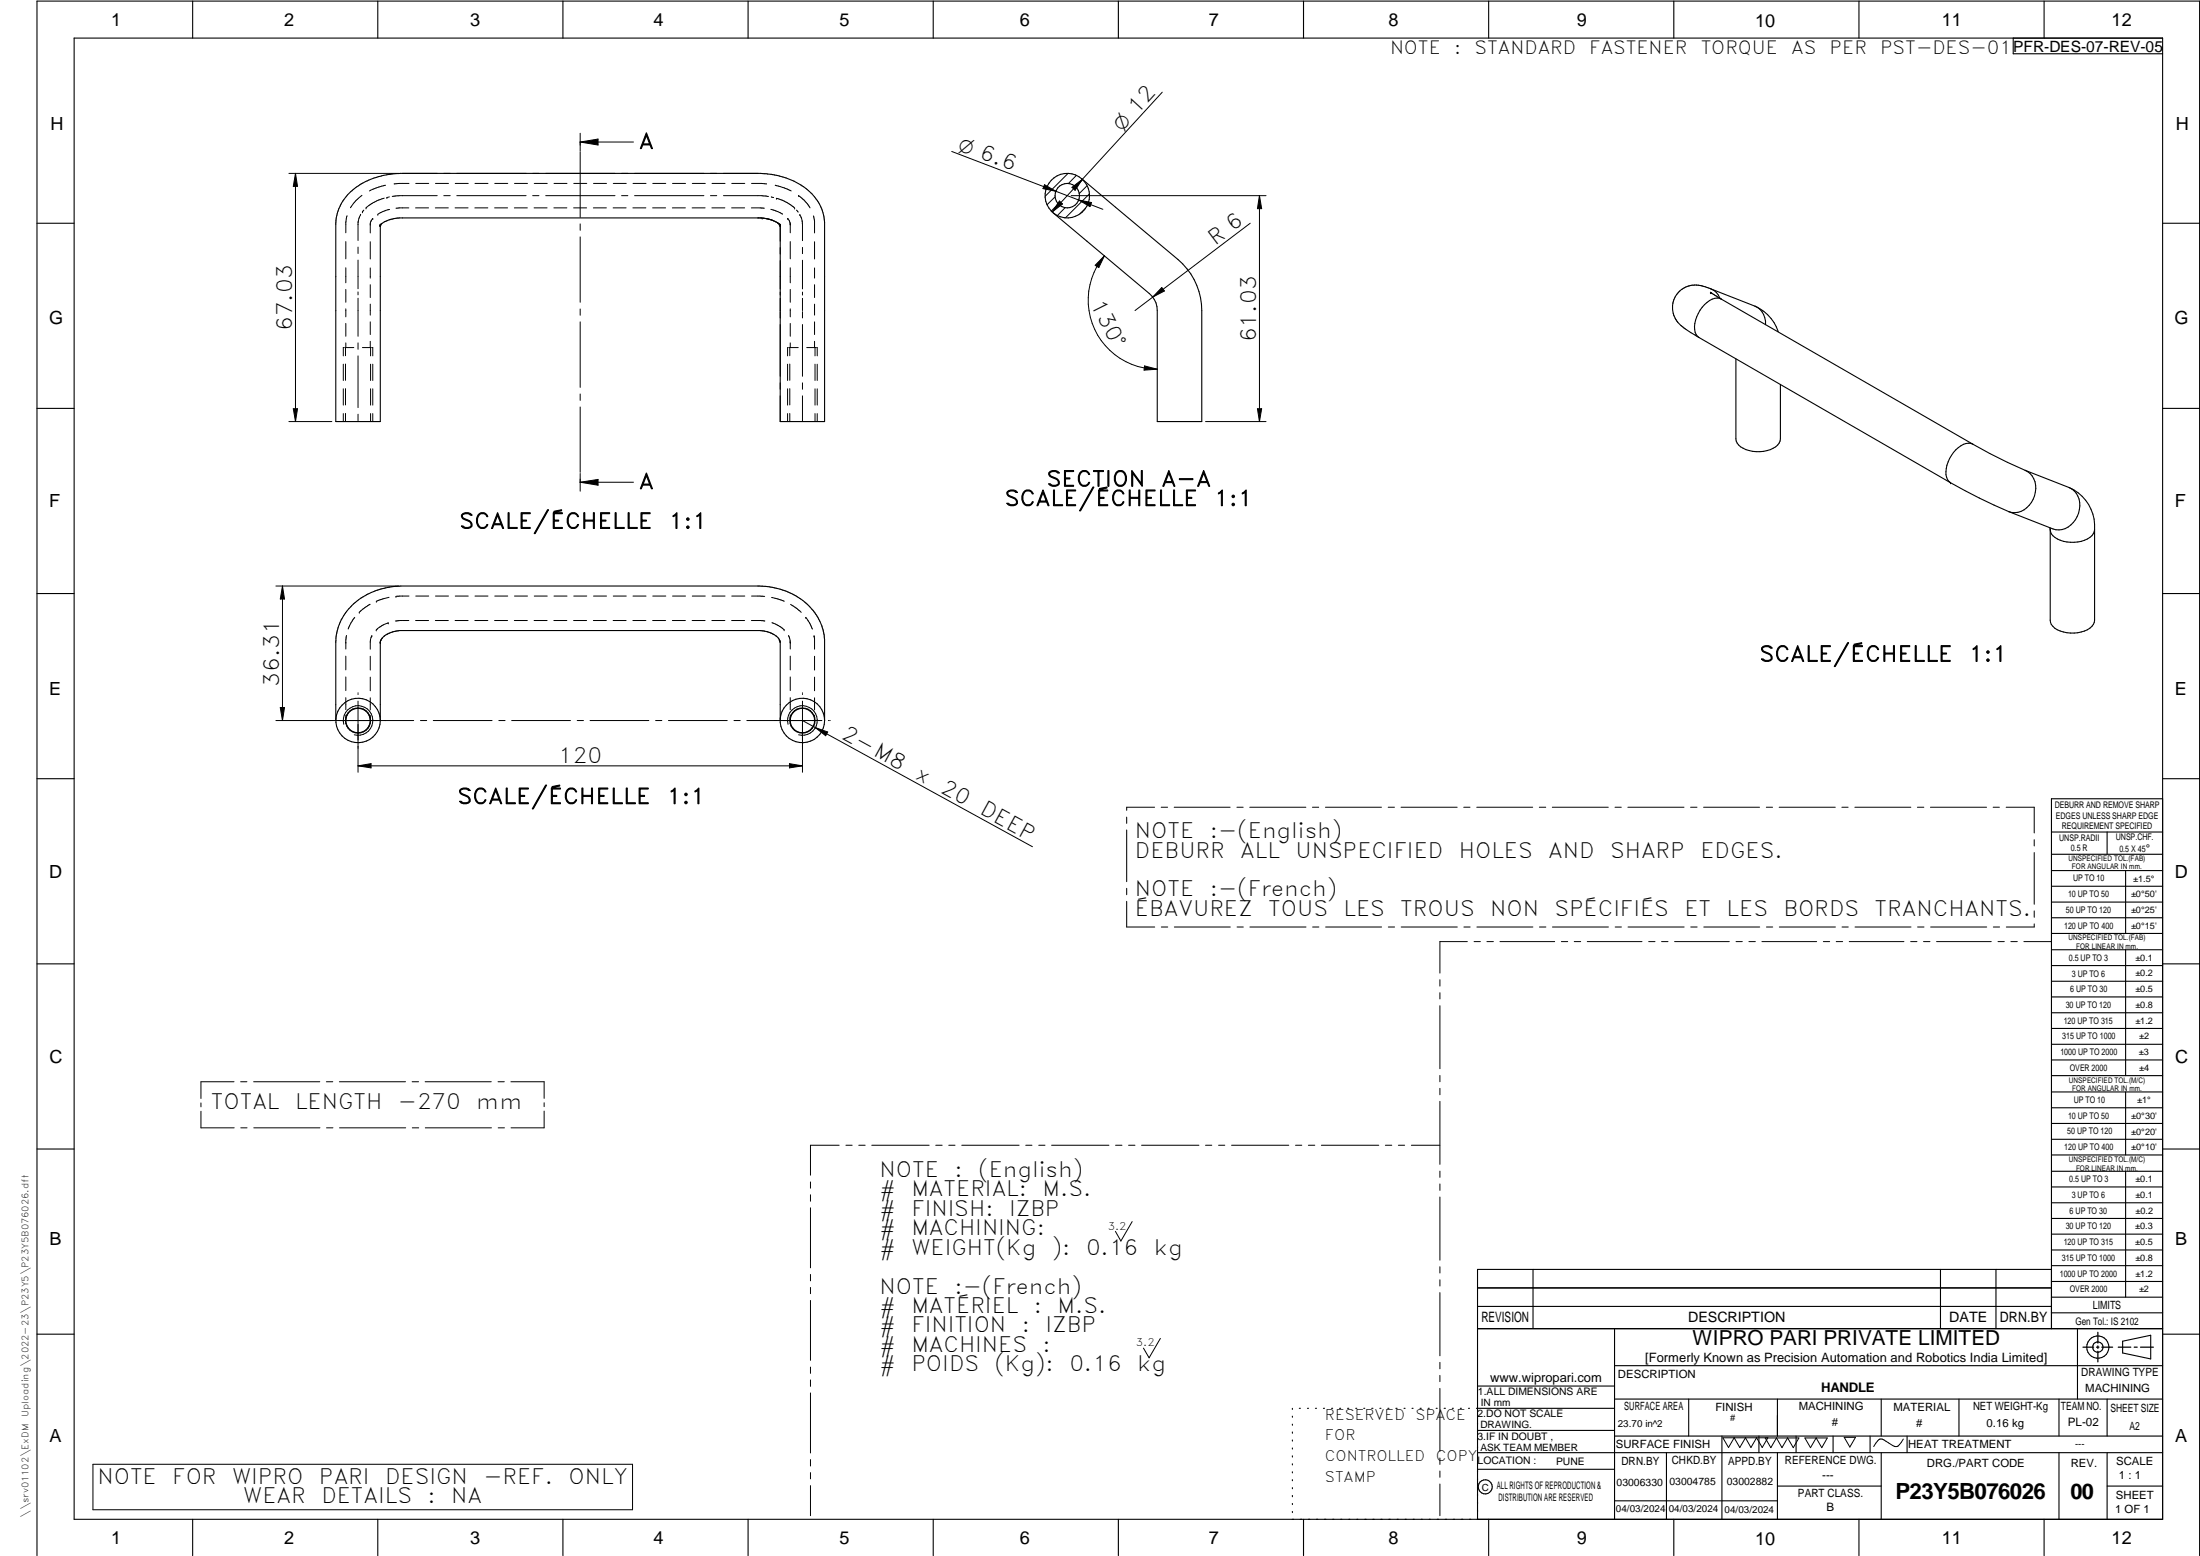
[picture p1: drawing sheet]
<svg xmlns="http://www.w3.org/2000/svg" width="594mm" height="420mm" viewBox="0 0 594 420" stroke-linecap="round" stroke-linejoin="round" font-family="sans-serif">
<g fill="none" stroke="#000" stroke-width=".3">
<path d="M20 10.3h564v400h-564zM52 .3v10M102 .3v10M152 .3v10M202 .3v10M252 .3v10M302 .3v10M352 .3v10M402 .3v10M452 .3v10M502 .3v10M543.6 10.3v4.2h40.4"/>
<path d="M552 .3v10M292.1 48.2l26 21.9a18.1 18.1 0 0 1 6.4 13.8v29.9h-12v-29.9a5.7 5.7 0 0 0-2.2-4.7l-26-21.8M10 60.3h10M102.6 60.9h.1M102.7 60.8h.1M102.7 60.7h.1M102.9 60.6h.1M210.5 60.6h.1M210.5 60.6l-.8-.6a10.9 10.9 0 0 0-5-1.2h-96a8.5 8.5 0 0 0-5.9 1.9M210.6 60.7h.1M210.7 60.8v53h12v-53.3a13.3 13.3 0 0 0-8.8-11.8 23.5 23.5 0 0 0-9.2-1.9h-96a19.1 19.1 0 0 0-16.1 7.4 11.9 11.9 0 0 0-1.9 6v53.6h12v-53M210.7 60.8h.1"/>
<path d="M210.7 60.9h.1M461.9 78.9h.1M462 79h.1M462 78l11.9 4.7M462 78a4.1 4.1 0 0 1 2.4 2.5M462 79l2.8 1.8M462 78l-2.3-.8a6.2 6.2 0 0 0-7.6 3.5 6.2 6.2 0 0 0 2.7 7.9l4 2.5M584 60.3h10M458.8 91.1l67.9 39.2M464.8 80.8a3.8 3.8 0 0 0-4.5 1.5 7.9 7.9 0 0 0-2.3 8l.8 .8M464.8 80.8l67.9 39.1M468.8 96.9v21.6a3.6 3.6 0 0 0 2.7 2.9 8.7 8.7 0 0 0 8.6-1.3l.6-1 .1-.6v-14.7"/>
<path d="M473.9 82.7a11.5 11.5 0 0 1 6.3 6.8M473.9 82.7a4.8 4.8 0 0 1 2.9 5M10 110.3h10M532.7 119.9a4 4 0 0 0-4.6 1.6 8.7 8.7 0 0 0-2.5 7.4l.3 .6 .8 .8M532.7 119.9l4.6 2.6 9.6 4.5M584 110.3h10M526.7 130.3h.1M526.7 130.3a152.1 152.1 0 0 0 15.8 7.9M546.9 127l11.9 4.7M546.9 127a5.6 5.6 0 0 1 2.1 7.8 5.5 5.5 0 0 1-6.5 3.4M558.8 131.7a11.4 11.4 0 0 1 6.8 11.3v24.5a3.9 3.9 0 0 1-3.6 3.1 8.4 8.4 0 0 1-7.7-1.5l-.4-.5-.3-1.1v-25M558.8 131.7a5.6 5.6 0 0 1 2.1 7.8 5.5 5.5 0 0 1-6.5 3.3l-11.9-4.6"/>
<path d="M204.8 158.2h-96.6l-2.6 .3a17 17 0 0 0-14.4 11.3l-.5 3.4v21.4M204.8 158.2l3 .3a17 17 0 0 1 14.4 11.4l.5 2.8v21.9M553.6 143a3.5 3.5 0 0 0 2.7 2.9 8.8 8.8 0 0 0 8.6-1.2l.6-1.1 .1-.6M565.6 143h.1M10 160.3h10M102.7 173.4h.1M102.7 173.3v.1M102.7 173.4v21.2M102.8 172.9l-.1 .3M102.9 172.7h.1M102.9 172.7l-.1 .2M102.9 172.7l.8-.9 1.4-.8 2.8-.7h97.4l3 .7 1.5 .9 .6 .8"/>
<path d="M210.4 172.7h.1M210.5 172.8l.1 .1M210.6 172.9h.1M210.6 173v.1M210.6 173.1v.1M210.6 173.2h.1M210.7 173.3v21.8a6 6 0 0 0 6.2 5.4 6 6 0 0 0 5.8-5.9M584 160.3h10M210.7 194.1a6 6 0 0 1 6.2-5.5 6 6 0 0 1 5.8 6M10 210.3h10M584 215.7h-30v143.1M584 210.3h10"/>
<path d="M554 224.7h30M554 230.7h30M554 235.1h30M554 239.3h30M569 224.7v6M574 235.1v17M554 243.6h30M554 247.8h30M554 252.1h30M554 256.5h30M574 256.5v33.9M10 260.3h10"/>
<path d="M554 260.7h30M554 265h30M554 269.2h30M554 273.5h30M554 277.7h30M584 260.3h10M554 282h30M554 286.2h30M554 290.4h30M554 294.9h30M554 299.1h30M574 294.9v17"/>
<path d="M10 310.3h10M554 303.4h30M554 307.6h30M554 311.9h30M554 316.3h30M574 316.3v34M584 310.3h10M554 320.5h30M554 324.8h30M554 329h30M554 333.2h30M554 337.5h30"/>
<path d="M399 358.8h185M399 352.8h155M399 347.8h155M414 342.8v16M436 358.8v51.5M524 342.8v16M539 342.8v16M554 341.8h30M554 346h30M554 350.3h30M554 354.5h30M554 342.8h-155v67.5"/>
<path d="M561 358.8v19M10 360.3h10M399 374.3h37M436 368.8h148M436 377.8h148M456 377.8v10M480 377.8v10M508 377.8v10M529 377.8v10M556 377.8v10M569 377.8v10M573.2 362.2l7.6-1.6v6.3l-7.6-1.6z"/>
<path d="M584 360.3h10M349 380.3v.3M349 382.4v.3M349 384.6v.3M349 386.7v.3M349 388.8v.3M349 391v.3M349 393.1v.3M349 395.3v.3M349 397.4v.3M349 399.5v.3M350.9 380.3h.2"/>
<path d="M353.1 380.3h.2M355.2 380.3h.3M357.4 380.3h.3M359.6 380.3h.3M361.7 380.3h.3M363.9 380.3h.3M366.1 380.3h.3M368.3 380.3h.2M370.4 380.3h.3M372.6 380.3h.3M374.8 380.3h.3M376.9 380.3h.4"/>
<path d="M379.1 380.3h.3M381.3 380.3h.3M383.4 380.3h.4M385.6 380.3h.3M387.8 380.3h.3M390 380.3h.3M392.2 380.3h.3M394.3 380.3h.3M396.5 380.3h.3M398.7 380.3h37.3M399 386.2h37M399 396.7h37"/>
<path d="M436 387.8h148M450 392.3v18M465 387.8v22.5M475 387.8v4.5M480 392.3v18M485 387.8v4.5M495 387.8v4.5M505 387.8v4.5M508 392.3v18M515 387.8v4.5M556 392.3v18M569 392.3v18"/>
<path d="M584 392.3h-185M52 410.3v9.7M102 410.3v9.7M152 410.3v9.7M202 410.3v9.7M252 410.3v9.7M302 410.3v9.7M349 401.7v.3M349 403.8v.4M349 406v.3M349 408.1v.3M352 410.3v9.7"/>
<path d="M402 410.3v9.7M436 405.3h44M452 410.3v9.7M480 401.3h28M502 410.3v9.7M552 410.3v9.7M569 401.3h15M10 420v-419.7h584v419.7"/>
<circle cx="288.2" cy="52.8" r="3.3"/>
<circle cx="288.2" cy="52.8" r="6"/>
<circle cx="96.7" cy="194.6" r="3.4"/>
<circle cx="96.7" cy="194.6" r="3.3"/>
<circle cx="96.7" cy="194.5" r="6"/>
<circle cx="216.7" cy="194.6" r="3.3"/>
<circle cx="216.7" cy="194.5" r="3.4"/>
<circle cx="566.5" cy="363.8" r="2.99"/>
<circle cx="566.5" cy="363.7" r="1.41"/>
<circle cx="401.1" cy="401.5" r="1.9"/>
</g>
<path d="M566.5 359.7v3M562.5 363.8h2.9M566.1 363.8h.7M566.5 363.4v.7M566.5 364.9v2.8M567.6 363.8h2.9M572 363.8h3.4M576.3 363.8h.8M578 363.8h3.5" fill="none" stroke="#000" stroke-width=".34"/>
<g fill="none" stroke="#000" stroke-width=".27">
<path d="M156.7 36v4.8M156.7 38.4h14.4M156.7 38.4l4.8-.9v1.7zM313.9 24.9l-21.6 23.5M78 46.8h29.6M79.8 46.8v67M79.8 46.8l.5 3.5h-1.1zM93.7 58.3l-.3 1.8v2.8M97.4 57.9l-.5 1-.2 1.7M97.7 52.7l-1.7 1.6-1.3 1.8M97.9 57.2h.1M98.2 56.7l-.3 .5"/>
<path d="M98.8 56.1h.1M100.7 59h.1M100.7 59l-.5 .7-.2 .8M102 57.9h.1M103.8 53.5a12.9 12.9 0 0 0-5 2.6M104.1 50l-2.5 .8-1.8 .8M104.5 53.3h.1M105.1 53.2l-.6 .1M105.2 56.6l-1.8 .5-1.3 .7M108.7 46.8h9.4M110.4 56.1l-3.5 .1M110.4 49.5l-4 .2"/>
<path d="M112.2 56.1h3.5M112.3 49.5h3.5M117.6 56.1h3.5M117.6 49.5h3.5M118.1 52.8h-10.2l-2 .2M119.8 46.8h1.8M119.8 52.8h1.8M122.9 56.1h3.5M122.9 49.5h3.5M123.4 46.8h18.7M123.4 52.8h18.7M128.2 56.1h3.5"/>
<path d="M128.3 49.5h3.5M133.6 56.1h3.5M133.6 49.5h3.5M138.9 56.1h3.5M138.9 49.5h3.5M143.8 46.8h1.7M143.8 52.8h1.7M144.2 56.1h3.5M144.3 49.5h3.5M147.4 46.8h18.7M147.4 52.8h18.7M149.6 56.1h3.5"/>
<path d="M149.6 49.5h3.5M154.9 56.1h3.5M154.9 49.5h3.5M156.7 41v17.7M160.2 56.1h3.5M160.3 49.5h3.5M165.6 56.1h3.5M165.6 49.5h3.5M167.8 46.8h1.7M167.8 52.8h1.7M170.9 56.1h3.5M170.9 49.5h3.5"/>
<path d="M171.4 46.8h18.7M171.4 52.8h18.7M176.2 56.1h3.5M176.3 49.5h3.5M181.6 56.1h3.5M181.6 49.5h3.5M186.9 56.1h3.5M186.9 49.5h3.6M191.8 46.8h1.7M191.8 52.8h1.7M192.2 56.1h3.5M192.3 49.5h3.5"/>
<path d="M195.4 46.8h9.3M195.4 52.8h10.2l1.9 .2M197.6 56.1h3.5M197.6 49.5h3.5M202.9 56.1l3.5 .1M202.9 49.5l4.1 .2M204.6 58.8h.2M204.8 58.8l1 .1M205.8 58.9h.1M206.2 58.9l.2 .1M206.7 59l2.3 .6M208.1 56.5l2 .7 1.2 .6"/>
<path d="M208.3 53.2l.6 .1M209.3 59.8l.2 .1M209.3 50l2.5 .8 1.8 .8M209.7 53.6h.1M209.7 53.6a12.2 12.2 0 0 1 4.8 2.5M212.7 59h.1M212.7 59l.7 1.5M214.6 56.2h.1M215.1 56.7l.5 .6M215.6 52.8h.1M215.6 52.8l1.5 1.2 1.6 2.1M216 58h.1"/>
<path d="M216 58l.7 1.9v5.1M219.7 58.3l.3 1.5v3.1M257 40.9l28.1 10.7M282.1 49.9l3 1.7-3.5-.7zM284.9 53.1l-2.2 2.2M285.1 51.6l12.7 4.9M285.8 55.1l-1.9 1.9M286.1 54.3l.8 .8-2.8 2.1zM287.6 56l-2.1 2.2M288.4 46.9l-6.2 6.1M289.3 52.8h52.6M289.5 50.6l2.8-2.2-2 3z"/>
<path d="M290.7 47.4l-2.2 2.2M291.3 54l3.5 .7-.5 1.1zM292.3 48.4l-8.2 8.8M292.3 48.5l-1.9 1.9M293.2 56.2l-1.6 1.5M293.5 50.2l-2.1 2.1M294.2 52.4l-6.5 6.4M340.1 52.8l.6 3.5h-1.2zM340.1 52.8v61M93.4 65.2v4.7M93.4 72.3v4.1M93.4 78.1v3.5"/>
<path d="M96.7 60.5v4.4M96.7 66.7v1.8M96.7 70.2v7.8M96.7 78.8v.8M100 60.5v2.4M100 60.5h.1M100 65.3v4.6M100 72.3v2.8M100 76.9v3.4M102.6 60.9h.1M102.7 60.7h.1M102.7 60.8h.1"/>
<path d="M102.7 60.5h.1M102.7 60.6h.1M102.7 60.5v.1M156.7 60.5v1.7M156.7 64v17.6M209.8 60.1l.5 .4M210.4 60.5h.1M210.5 60.6h.1M210.6 60.6h.1M210.6 60.7h.1M210.7 70.4v7.6M210.7 60.8v4.3"/>
<path d="M210.7 60.7h.1M210.7 66.9v1.7M210.7 78.9v.8M210.7 60.5h.1M210.7 60.9h.1M210.7 60.8h.1M213.4 60.5v2.4M213.4 65.2v4.7M213.4 72.3v4.1M213.4 78.1v3.5M213.4 60.5h.1M216.7 70.3v7.7"/>
<path d="M216.7 66.8v1.7M216.7 78.9v.8M220 65.3v4.6M220 72.3v2.8M220 76.9v3.4M298.2 69.1a18.6 18.6 0 0 0-2.6 19.8 18.6 18.6 0 0 0 16.9 10.8M298.2 69.1l-1.5 3.2-1-.7zM313.7 77.6l.7 1-3.1 1.6zM337.6 60.3l-31.1 23.6M92.7 98.3v4.4M92.8 93.9l-.1 2.2M93.1 93.9h2.4"/>
<path d="M93.3 93.9v2.2M93.3 98.3v4.4M93.4 83.4v2.2M93.4 87.3v3.5M93.4 92.6v1.3M96.7 80.5v10.3M96.7 92.6v1.7M96.7 96.1v14M97.9 93.9h2.4M100 82.1v3M100 86.9v3.4M100 92.2v1.7"/>
<path d="M100.1 93.9v2.2M100.1 98.3v4.4M100.5 93.9l.2 2.2M100.7 98.3v4.4M156.7 83.4v1.7M156.7 86.9v17.7M210.7 80.6v3.3M210.7 84.2v1.7M210.7 87.6v14M212.7 98.3v4.4M212.8 93.9h-.1v2.2M213.1 93.9h2.5"/>
<path d="M213.3 93.9v2.2M213.3 98.3v4.4M213.4 83.4v2.2M213.4 87.3v3.5M213.4 92.6v1.3M216.7 80.6v3.3M216.7 84.2v1.7M216.7 87.6v14M217.8 93.9h2.5M220 82.1v3M220 86.9v3.4M220 92.2v1.7"/>
<path d="M220.1 93.9v2.2M220.1 98.3v4.4M220.5 93.9h.2v2.2M220.7 98.3v4.4M309.1 98.8l3.4 .9-3.6 .2zM78 113.8h11.6M79.2 110.4h1.1l-.5 3.4zM92.7 105v4.4M92.7 111.7v2.1M93.3 104.9v4.4M93.3 111.6v2.2M96.7 111.8v1.8"/>
<path d="M100.1 105v4.4M100.1 111.7v2.1M100.7 105v4.4M100.7 111.7v2.1M156.7 106.4v1.7M156.7 109.9v17.7M210.7 103.4v1.7M210.7 106.9v6.9M212.7 105v4.4M212.7 111.7v2.1M213.3 104.9v4.4M213.3 111.6v2.2"/>
<path d="M216.7 103.4v1.7M216.7 106.9v6.9M220.1 105v4.4M220.1 111.7v2.1M220.7 105v4.4M220.7 111.7v2.1M325.5 113.8h16.4M339.5 110.4h1.2l-.6 3.4zM156.7 130.2l4.8-.7v1.5zM156.7 127.8v4.8M156.7 130.2h14.4M74.5 158.2h33.1"/>
<path d="M76.3 158.2v36.4M76.3 158.2l.5 3.6h-1.1zM93.4 173.4v1.9M93.4 177.2v3.7M93.4 173.4h.1M93.5 171.6l-.1 1.8M95.8 166.7l-1 1.5-.8 1.6M97 165.3h.1M99.9 163.2l-2.9 2.1M100 177.2v3.7M100.4 171.7h.1M100.4 171.7l-.4 1.4v2.2"/>
<path d="M101.6 170.1h.1M101.6 162.3h.1M104.9 168.2a7.8 7.8 0 0 0-3.3 1.9M104.9 168.2h.1M105.1 161.3l-3.5 1M106.9 161h.1M110.4 167.6l-3.6 .1M110.4 161h-3.5M112.2 167.6h3.5M112.3 161h3.5M117.6 167.6h3.5M117.6 161h3.5"/>
<path d="M122.9 167.6h3.5M122.9 161h3.5M128.2 167.6h3.5M128.3 161h3.5M133.6 167.6h3.5M133.6 161h3.5M138.9 167.6h3.5M138.9 161h3.5M144.2 167.6h3.5M144.3 161h3.5M149.6 167.6h3.5M149.6 161h3.5"/>
<path d="M154.9 167.6h3.5M154.9 161h3.5M160.2 167.6h3.5M160.3 161h3.5M165.6 167.6h3.5M165.6 161h3.5M170.9 167.6h3.5M170.9 161h3.5M176.2 167.6h3.5M176.3 161h3.5M181.6 167.6h3.5M181.6 161h3.5"/>
<path d="M186.9 167.6h3.5M186.9 161h3.6M192.2 167.6h3.5M192.3 161h3.5M197.6 167.6h3.5M197.6 161h3.5M202.9 167.6l3.6 .1M202.9 161h3.6M208.4 161.3l3.4 1M208.4 168.1l1.9 .9 1.4 1.1M211.7 170.1h.1M212.9 171.6l.5 1.8"/>
<path d="M213.4 173.4h.1M213.4 173.4v1.9M213.4 177.2v3.7M213.5 163.2l2.9 2.2M217.6 166.7l1 1.5 .8 1.7M217.6 166.7h.1M219.8 171.7l.2 3.6M219.8 171.7h.1M220 177.2v3.7M74.5 194.6h37.2M75.7 191.1h1.1l-.5 3.5zM92.8 195.6a4 4 0 0 1 3.5-5 4 4 0 0 1 4.4 4.3 4 4 0 0 1-5 3.5"/>
<path d="M93.4 182.8v3.7M93.4 188.4v3.2M93.4 193.1v1.5M96.7 187.1v.1M96.7 187.5h.1M96.7 189.3v19.2M100 182.8v3.7M100 188.4v3.3M100 193.2v1.4M113.5 194.6h1.7M117 194.6h15.9M134.7 194.6h1.7"/>
<path d="M138.2 194.6h15.8M155.9 194.6h1.7M159.3 194.6h15.9M177 194.6h1.7M180.5 194.6h15.9M198.2 194.6h1.7M201.7 194.6h20.2M212.8 195.6a4 4 0 0 1 3.5-5 4 4 0 0 1 4.4 4.3 4 4 0 0 1-5.1 3.5M213.4 182.8v3.7M213.4 188.4v3.2M213.4 193.1v1.5M216.7 187.1v.1"/>
<path d="M216.7 187.5h.1M216.7 189.3v19.2M216.7 194.6l62.1 34M220 182.8v3.7M220 188.4v3.3M220 193.2v1.4M220.2 196.5l3.3 1.2-.5 1zM223.7 194.6h.1M224 194.6h.2M96.7 206.8l3.5-.6v1.1zM96.7 206.8h120M213.2 206.2l3.5 .6-3.5 .5z"/>
<path d="M311.8 218h-7.6v.8M313.6 218h1.7M317.1 218h15.1M334 218h1.7M337.5 218h15.1M354.4 218h1.7M357.9 218h15.1M374.9 218h1.6M378.3 218h15.2M395.3 218h1.7M398.8 218h15.1M415.7 218h1.7"/>
<path d="M419.2 218h15.1M436.1 218h1.7M439.6 218h15.1M456.5 218h1.8M460 218h15.1M477 218h1.7M480.4 218h15.2M497.4 218h1.7M500.9 218h15.1M517.8 218h1.7M521.3 218h15.1M538.2 218h1.7"/>
<path d="M541.7 218h7.6v6.9M304.2 220.6v1.7M304.2 224.1v14M304.2 239.9v1.7M549.3 226.7v1.7M549.3 230.2v14M304.2 243.4v6.9h7.6M313.6 250.3h1.7M317.1 250.3h15.1M334 250.3h1.7M337.5 250.3h15.2M354.5 250.3h1.6"/>
<path d="M358 250.3h15.1M374.9 250.3h1.7M378.4 250.3h15.1M395.3 250.3h1.7M396.2 254.3h-7.4v8.5M398.1 254.3h1.6M398.8 250.3h15.1M401.5 254.3h1.8M405 254.3h14.8M415.7 250.3h1.7M419.2 250.3h15.1M421.6 254.3h1.7"/>
<path d="M425.1 254.3h1.7M428.6 254.3h14.8M436.2 250.3h1.6M439.6 250.3h15.2M445.2 254.3h1.7M448.7 254.3h1.7M452.2 254.3h14.8M456.6 250.3h1.7M460.1 250.3h15.1M468.8 254.3h1.7M472.3 254.3h1.7M475.8 254.3h14.8"/>
<path d="M477 250.3h1.7M480.5 250.3h15.1M492.4 254.3h1.7M495.8 254.3h1.8M497.4 250.3h1.7M499.4 254.3h14.7M500.9 250.3h15.1M516 254.3h1.6M517.8 250.3h1.8M519.4 254.3h1.8M521.3 250.3h15.2M522.9 254.3h14.8"/>
<path d="M538.3 250.3h1.7M539.5 254.3h1.7M543 254.3h1.7M546.5 254.3h7.4M549.3 246v1.7M549.3 249.5v.8h-7.5M388.8 264.5v1.8M388.8 268.1v1.6M388.8 271.6v17M54.3 297.8v1.1M63.2 292.1h-8.9v4.5M65 292.1h1.7"/>
<path d="M68.5 292.1h17.9M88.1 292.1h1.8M91.6 292.1h17.9M111.3 292.1h1.7M114.8 292.1h17.9M134.5 292.1h1.7M138 292.1h8.9v4.5M146.9 297.8v1M388.8 290.4v1.7M388.8 293.9v1.7M388.8 297.4v17M54.3 300.1v4.4h8.9"/>
<path d="M65 304.5h1.7M68.5 304.5h17.9M88.2 304.5h1.7M91.7 304.5h17.9M111.3 304.5h1.8M114.8 304.5h17.9M134.5 304.5h1.7M146.9 300v4.5h-8.9M218.9 319.2v1.6M226.6 309.2h-7.7v8.1M228.4 309.2h1.7M231.9 309.2h1.7"/>
<path d="M235.4 309.2h15.5M252.7 309.2h1.7M256.2 309.2h1.7M259.7 309.2h15.5M277 309.2h1.7M280.5 309.2h1.7M284 309.2h15.5M301.2 309.2h1.8M304.8 309.2h1.7M308.3 309.2h15.5M325.5 309.2h1.7M329.1 309.2h1.6"/>
<path d="M332.6 309.2h15.4M349.8 309.2h1.7M353.3 309.2h1.7M356.8 309.2h15.5M374.1 309.2h1.7M377.6 309.2h1.7M381.1 309.2h7.7M388.8 316.2v1.7M388.8 319.7v1.7M218.9 322.6v1.8M218.9 326.1v16.2M305.7 329.9l-3 5.2-1.5-2.6"/>
<path d="M388.8 323.2v17.1M218.9 344.1v1.8M218.9 347.6v1.7M218.9 351.2v16.1M388.8 342.1v1.6M388.8 345.6v1.7M388.8 349v17.1M218.9 369.1v1.7M218.9 372.6v1.8M218.9 376.1v16.2M313.3 361.4l-3 5.2-1.5-2.6M388.8 367.9v1.7"/>
<path d="M388.8 371.4v1.7M388.8 374.9v17M25.1 395.4h145.7v12.3h-145.7zM218.9 394.1v1.8M218.9 397.6v1.7M388.8 393.7v1.7M388.8 397.2v1.7M465.2 388.2h12.2l-1.5 2.7-1.6-2.7-1.5 2.7-1.5-2.7-1.5 2.7-1.5-2.7-1.5 2.7zM476.7 388.3h9.1l-1.6 2.6-1.5-2.6-1.5 2.6-1.5-2.6-1.5 2.6zM487.4 388.3h6l-1.5 2.6-1.5-2.6-1.5 2.6zM498 388.1h3.1l-1.6 2.6zM514 388.6l-1.1 1.5a1.2 1.2 0 0 1-1.8 .3l-1.8-1.2a1.55 1.55 0 0 0-1.6-.6 1.55 1.55 0 0 0-1.2 1.1l-.5 .9"/>
<path d="M218.9 401.2v8.1M388.8 400.7v8.6"/>
</g>
<g fill="#000">
<path d="M156.7 38.4l4.8-.9v1.7zM79.8 46.8l.5 3.5h-1.1zM282.1 49.9l3 1.7-3.5-.7zM286.1 54.3l.8 .8-2.8 2.1zM289.5 50.6l2.8-2.2-2 3zM291.3 54l3.5 .7-.5 1.1zM340.1 52.8l.6 3.5h-1.2zM298.2 69.1l-1.5 3.2-1-.7zM313.7 77.6l.7 1-3.1 1.6zM309.1 98.8l3.4 .9-3.6 .2zM79.2 110.4h1.1l-.5 3.4zM339.5 110.4h1.2l-.6 3.4z"/>
<path d="M156.7 130.2l4.8-.7v1.5zM76.3 158.2l.5 3.6h-1.1zM75.7 191.1h1.1l-.5 3.5zM220.2 196.5l3.3 1.2-.5 1zM96.7 206.8l3.5-.6v1.1zM213.2 206.2l3.5 .6-3.5 .5z"/>
</g>
<text font-size="6" x="511.8" y="404.8">P23Y5B076026</text>
<text font-size="5.9" x="559.1" y="404.7">00</text>
<g font-size="5.7">
<text x="172.5" y="40.1">A</text>
<text x="328.1" y="66.4" transform="rotate(-37 328.1 66.4)">R 6</text>
<text x="294.4" y="82.2" transform="rotate(63 294.4 82.2)">130°</text>
<text x="78.9" y="89.4" transform="rotate(-90 78.9 89.4)">67.03</text>
<text x="339.3" y="92.4" transform="rotate(-90 339.3 92.4)">61.03</text>
<text x="172.5" y="132">A</text>
<text x="282.6" y="131.3">SECTION</text>
<text x="313.6" y="131.3">A-A</text>
<text x="271.3" y="136.6">SCALE/ÉCHELLE</text>
<text x="327.8" y="136.6">1:1</text>
<text x="124" y="142.7">SCALE/ÉCHELLE</text>
<text x="180.6" y="142.7">1:1</text>
<text x="475.1" y="178.6">SCALE/ÉCHELLE</text>
<text x="531.6" y="178.6">1:1</text>
<text x="75.4" y="185.4" transform="rotate(-90 75.4 185.4)">36.31</text>
<text x="226.9" y="199.2" transform="rotate(29 226.9 199.2)">2-M8</text>
<text x="150.7" y="205.9">120</text>
<text x="246.9" y="210.1" transform="rotate(29 246.9 210.1)">x</text>
<text x="253.7" y="213.8" transform="rotate(29 253.7 213.8)">20</text>
<text x="123.5" y="217">SCALE/ÉCHELLE</text>
<text x="180.1" y="217">1:1</text>
<text x="264.3" y="219.6" transform="rotate(29 264.3 219.6)">DEEP</text>
<text x="306.5" y="226.3">NOTE</text>
<text x="326.7" y="226.3">:-(English)</text>
<text x="306.5" y="231.6">DEBURR</text>
<text x="334.9" y="231.6">ALL</text>
<text x="349.8" y="231.6">UNSPECIFIED</text>
<text x="393.9" y="231.6">HOLES</text>
<text x="418.1" y="231.6">AND</text>
<text x="434.8" y="231.6">SHARP</text>
<text x="459.2" y="231.6">EDGES.</text>
<text x="306.5" y="242.1">NOTE</text>
<text x="326.7" y="242.1">:-(French)</text>
<text x="306.5" y="247.3">ÉBAVUREZ</text>
<text x="342.5" y="247.3">TOUS</text>
<text x="362.8" y="247.3">LES</text>
<text x="378.1" y="247.3">TROUS</text>
<text x="402.4" y="247.3">NON</text>
<text x="419.8" y="247.3">SPÉCIFIÉS</text>
<text x="454.8" y="247.3">ET</text>
<text x="466.2" y="247.3">LES</text>
<text x="481.6" y="247.3">BORDS</text>
<text x="506.2" y="247.3">TRANCHANTS.</text>
<text x="57" y="299.5">TOTAL</text>
<text x="79.7" y="299.5">LENGTH</text>
<text x="107.4" y="299.5">-270</text>
<text x="128.6" y="299.5">mm</text>
<text x="237.5" y="317.8">NOTE</text>
<text x="257.7" y="317.8">:</text>
<text x="264.1" y="317.8">(English)</text>
<text x="237.5" y="323">#</text>
<text x="246.1" y="323">MATERIAL:</text>
<text x="281.5" y="323">M.S.</text>
<text x="237.5" y="328.3">#</text>
<text x="246.1" y="328.3">FINISH:</text>
<text x="272.5" y="328.3">IZBP</text>
<text x="237.5" y="333.5">#</text>
<text x="246.1" y="333.5">MACHINING:</text>
<text x="237.5" y="338.8">#</text>
<text x="246.1" y="338.8">WEIGHT(Kg</text>
<text x="284" y="338.8">):</text>
<text x="293.3" y="338.8">0.16</text>
<text x="311.6" y="338.8">kg</text>
<text x="237.5" y="349.3">NOTE</text>
<text x="257.7" y="349.3">:-(French)</text>
<text x="237.5" y="354.5">#</text>
<text x="237.5" y="359.8">#</text>
<text x="246.1" y="359.8">FINITION</text>
<text x="246.1" y="354.5">MATÉRIEL</text>
<text x="275.9" y="359.8">:</text>
<text x="279.2" y="354.5">:</text>
<text x="282.3" y="359.8">IZBP</text>
<text x="285.6" y="354.5">M.S.</text>
<text x="237.5" y="365">#</text>
<text x="246.1" y="365">MACHINES</text>
<text x="281.5" y="365">:</text>
<text x="237.5" y="370.3">#</text>
<text x="246.1" y="370.3">POIDS</text>
<text x="268.5" y="370.3">(Kg):</text>
<text x="288.8" y="370.3">0.16</text>
<text x="307.1" y="370.3">kg</text>
<text x="26.3" y="400.6">NOTE</text>
<text x="46.5" y="400.6">FOR</text>
<text x="62.7" y="400.6">WIPRO</text>
<text x="86.1" y="400.6">PARI</text>
<text x="104" y="400.6">DESIGN</text>
<text x="130.5" y="400.6">-REF.</text>
<text x="153.5" y="400.6">ONLY</text>
<text x="65.7" y="405.9">WEAR</text>
<text x="86.8" y="405.9">DETAILS</text>
<text x="115.4" y="405.9">:</text>
<text x="121.8" y="405.9">NA</text>
</g>
<text font-size="5.6" x="457" y="363.2">WIPRO PARI PRIVATE LIMITED</text>
<g font-size="5.4">
<text x="302.9" y="35.5" transform="rotate(-47 302.9 35.5)">O 12</text>
<text x="258.4" y="40.5" transform="rotate(21 258.4 40.5)">O 6.6</text>
</g>
<g font-size="4.9">
<text x="30" y="6.9">1</text>
<text x="76.7" y="6.9">2</text>
<text x="127" y="6.9">3</text>
<text x="176.5" y="6.9">4</text>
<text x="226.7" y="6.9">5</text>
<text x="275.4" y="6.9">6</text>
<text x="326.4" y="6.9">7</text>
<text x="375" y="6.9">8</text>
<text x="425.8" y="6.9">9</text>
<text x="473.9" y="7.3">10</text>
<text x="524.3" y="6.9">11</text>
<text x="570.2" y="6.9">12</text>
<text x="375.4" y="14.5">NOTE</text>
<text x="392.7" y="14.5">:</text>
<text x="398.2" y="14.5">STANDARD</text>
<text x="429.2" y="14.5">FASTENER</text>
<text x="459.2" y="14.5">TORQUE</text>
<text x="483.7" y="14.5">AS</text>
<text x="494.1" y="14.5">PER</text>
<text x="507.7" y="14.5">PST-DES-01</text>
<text x="13.6" y="35.1">H</text>
<text x="587.6" y="35.1">H</text>
<text x="13.2" y="87.5">G</text>
<text x="587.2" y="87.5">G</text>
<text x="13.2" y="137">F</text>
<text x="587.2" y="137">F</text>
<text x="13.2" y="187.6">E</text>
<text x="587.2" y="187.6">E</text>
<text x="13.2" y="237">D</text>
<text x="587.2" y="237">D</text>
<text x="13.4" y="287.1">C</text>
<text x="587.4" y="287.1">C</text>
<text x="13.4" y="336.2">B</text>
<text x="587.4" y="336.2">B</text>
<text x="13.4" y="389.3">A</text>
<text x="587.4" y="389.3">A</text>
<text x="30" y="416.9">1</text>
<text x="76.7" y="416.9">2</text>
<text x="127" y="416.9">3</text>
<text x="176.5" y="416.9">4</text>
<text x="226.7" y="416.9">5</text>
<text x="275.4" y="416.9">6</text>
<text x="326.4" y="416.9">7</text>
<text x="375" y="416.9">8</text>
<text x="425.8" y="416.9">9</text>
<text x="473.9" y="417.3">10</text>
<text x="524.3" y="416.9">11</text>
<text x="570.2" y="416.9">12</text>
</g>
<text font-size="4.2" x="543.6" y="14">PFR-DES-07-REV-05</text>
<g font-size="3.9">
<text x="400" y="357.1">REVISION</text>
<text x="455.9" y="357.1">DESCRIPTION</text>
<text x="526.4" y="357.1">DATE</text>
<text x="540" y="357.1">DRN.BY</text>
<text x="357.8" y="383.3">RESERVED</text>
<text x="382.3" y="383.3">SPACE</text>
<text x="357.8" y="388.9">FOR</text>
<text x="357.8" y="394.5">CONTROLLED</text>
<text x="387.8" y="394.5">COPY</text>
<text x="357.8" y="400">STAMP</text>
</g>
<text font-size="3.6" x="491.8" y="375.8">HANDLE</text>
<g font-size="3.5">
<text x="444.3" y="367.7">[Formerly Known as Precision Automation and Robotics India Limited]</text>
<text x="402.4" y="373.3">www.wipropari.com</text>
</g>
<g font-size="3.1">
<text x="565.1" y="353.5">LIMITS</text>
<text x="562" y="371.7">DRAWING TYPE</text>
<text x="436.9" y="372.1">DESCRIPTION</text>
<text x="563.1" y="375.9">MACHINING</text>
<text x="438.6" y="380.8">SURFACE AREA</text>
<text x="463.2" y="380.9">FINISH</text>
<text x="485.7" y="380.8">MACHINING</text>
<text x="511.3" y="380.9">MATERIAL</text>
<text x="532.8" y="380.7">NET WEIGHT-Kg</text>
<text x="556.5" y="380.7">TEAM NO.</text>
<text x="569.9" y="381.2">SHEET SIZE</text>
<text x="494.6" y="385.1">#</text>
<text x="517.4" y="385.3">#</text>
<text x="536.4" y="385.3">0.16 kg</text>
<text x="558.4" y="385.1">PL-02</text>
<text x="575" y="386.1">A2</text>
<text x="436.3" y="391">SURFACE FINISH</text>
<text x="437.8" y="395.5">DRN.BY</text>
<text x="451.4" y="395.4">CHKD.BY</text>
<text x="466.6" y="395.5">APPD.BY</text>
<text x="482" y="395.4">REFERENCE DWG.</text>
<text x="515.3" y="391.1">HEAT TREATMENT</text>
<text x="571.4" y="395.6">SCALE</text>
<text x="492.1" y="399.4">---</text>
<text x="520.4" y="396.2">DRG./PART CODE</text>
<text x="559.2" y="396.1">REV.</text>
<text x="572.2" y="399.5">1 : 1</text>
<text x="485.5" y="404.3">PART CLASS.</text>
<text x="493.2" y="407.9">B</text>
<text x="571.4" y="404.7">SHEET</text>
<text x="571.2" y="408.4">1 OF 1</text>
</g>
<text font-size="3" x="579.5" y="230.1">°</text>
<g font-size="2.8">
<text x="299.1" y="332.1">3.2</text>
<text x="560.4" y="357.7">Gen Tol.: IS 2102</text>
<text x="306.7" y="363.6">3.2</text>
<text x="399.1" y="376.6">1.ALL DIMENSIONS ARE</text>
<text x="399" y="382.7">2.DO NOT SCALE</text>
<text x="399" y="388.7">3.IF IN DOUBT ,</text>
<text x="399" y="395.4">LOCATION :</text>
<text x="420.2" y="395.6">PUNE</text>
<text x="404.2" y="402">ALL RIGHTS OF REPRODUCTION &amp;</text>
<text x="436.5" y="401.2">03006330</text>
<text x="450.8" y="400.9">03004785</text>
<text x="466.3" y="401">03002882</text>
<text x="404.7" y="405.4">DISTRIBUTION ARE RESERVED</text>
</g>
<g font-size="2.7">
<text x="399.9" y="379.7">IN mm</text>
<text x="399.7" y="385.7">DRAWING.</text>
<text x="436.9" y="385.4">23.70 in^2</text>
<text x="399.7" y="391.8">ASK TEAM MEMBER</text>
<text x="400.1" y="402.5">C</text>
<text x="436.4" y="408.3">04/03/2024</text>
<text x="450.6" y="408.4">04/03/2024</text>
<text x="465.7" y="408.5">04/03/2024</text>
</g>
<g font-size="2.5">
<text x="554.9" y="218.3">DEBURR AND REMOVE SHARP</text>
<text x="555.2" y="221">EDGES UNLESS SHARP EDGE</text>
<text x="556.1" y="227.1">UNSP.RADII</text>
<text x="556.8" y="223.8">REQUIREMENT SPECIFIED</text>
<text x="571.4" y="226.9">UNSP.CHF.</text>
<text x="559.2" y="229.9">0.5 R</text>
<text x="572.3" y="230.1">0.5 X 45</text>
<text x="559.8" y="238">UP TO 10</text>
<text x="576.1" y="238.1">±1.5°</text>
<text x="558.5" y="242.2">10 UP TO 50</text>
<text x="575.5" y="242.3">±0°50'</text>
<text x="557.4" y="250.7">120 UP TO 400</text>
<text x="557.9" y="246.5">50 UP TO 120</text>
<text x="575.5" y="250.7">±0°15'</text>
<text x="575.5" y="246.5">±0°25'</text>
<text x="558.7" y="259.4">0.5 UP TO 3</text>
<text x="559.5" y="263.7">3 UP TO 6</text>
<text x="576.6" y="263.6">±0.2</text>
<text x="576.6" y="259.4">±0.1</text>
<text x="559" y="267.9">6 UP TO 30</text>
<text x="576.6" y="267.9">±0.5</text>
<text x="557.8" y="272.2">30 UP TO 120</text>
<text x="576.6" y="272.2">±0.8</text>
<text x="556.9" y="280.7">315 UP TO 1000</text>
<text x="557.3" y="276.4">120 UP TO 315</text>
<text x="576.6" y="276.4">±1.2</text>
<text x="577.7" y="280.7">±2</text>
<text x="556.4" y="284.9">1000 UP TO 2000</text>
<text x="577.6" y="284.9">±3</text>
<text x="558.9" y="289.2">OVER 2000</text>
<text x="577.7" y="289.3">±4</text>
<text x="560" y="297.9">UP TO 10</text>
<text x="577.1" y="297.9">±1°</text>
<text x="558.5" y="302.1">10 UP TO 50</text>
<text x="575.5" y="302.1">±0°30'</text>
<text x="557.4" y="310.6">120 UP TO 400</text>
<text x="558.2" y="306.3">50 UP TO 120</text>
<text x="575.5" y="310.6">±0°10'</text>
<text x="575.5" y="306.4">±0°20'</text>
<text x="558.8" y="319.2">0.5 UP TO 3</text>
<text x="559.4" y="323.4">3 UP TO 6</text>
<text x="576.6" y="319.2">±0.1</text>
<text x="576.6" y="323.5">±0.1</text>
<text x="558.9" y="327.7">6 UP TO 30</text>
<text x="576.7" y="327.7">±0.2</text>
<text x="557.8" y="332">30 UP TO 120</text>
<text x="576.6" y="332">±0.3</text>
<text x="556.8" y="340.5">315 UP TO 1000</text>
<text x="557.3" y="336.3">120 UP TO 315</text>
<text x="576.6" y="336.3">±0.5</text>
<text x="576.6" y="340.5">±0.8</text>
<text x="556.2" y="344.7">1000 UP TO 2000</text>
<text x="576.6" y="344.7">±1.2</text>
<text x="558.9" y="349">OVER 2000</text>
<text x="577.6" y="349">±2</text>
<text x="467.2" y="383.8">#</text>
<text x="560.4" y="390.7">---</text>
</g>
<g font-size="2.4">
<text x="7.7" y="382.7" transform="rotate(-90 7.7 382.7)">Uploading\2022-23\P23Y5\P23Y5B076026.dft</text>
<text x="7.7" y="409.8" transform="rotate(-90 7.7 409.8)">\\srv01102\ExDM</text>
</g>
<g font-size="2.1">
<text x="558.5" y="232.4">UNSPECIFIED TOL.(FAB)</text>
<text x="559.5" y="234.7">FOR ANGULAR IN mm.</text>
<text x="558.6" y="253.9">UNSPECIFIED TOL.(FAB)</text>
<text x="560.7" y="256.3">FOR LINEAR IN mm.</text>
<text x="558.7" y="292.3">UNSPECIFIED TOL.(M/C)</text>
<text x="559.6" y="294.7">FOR ANGULAR IN mm.</text>
<text x="558.7" y="313.7">UNSPECIFIED TOL.(M/C)</text>
<text x="560.6" y="316.1">FOR LINEAR IN mm.</text>
</g>
</svg>
